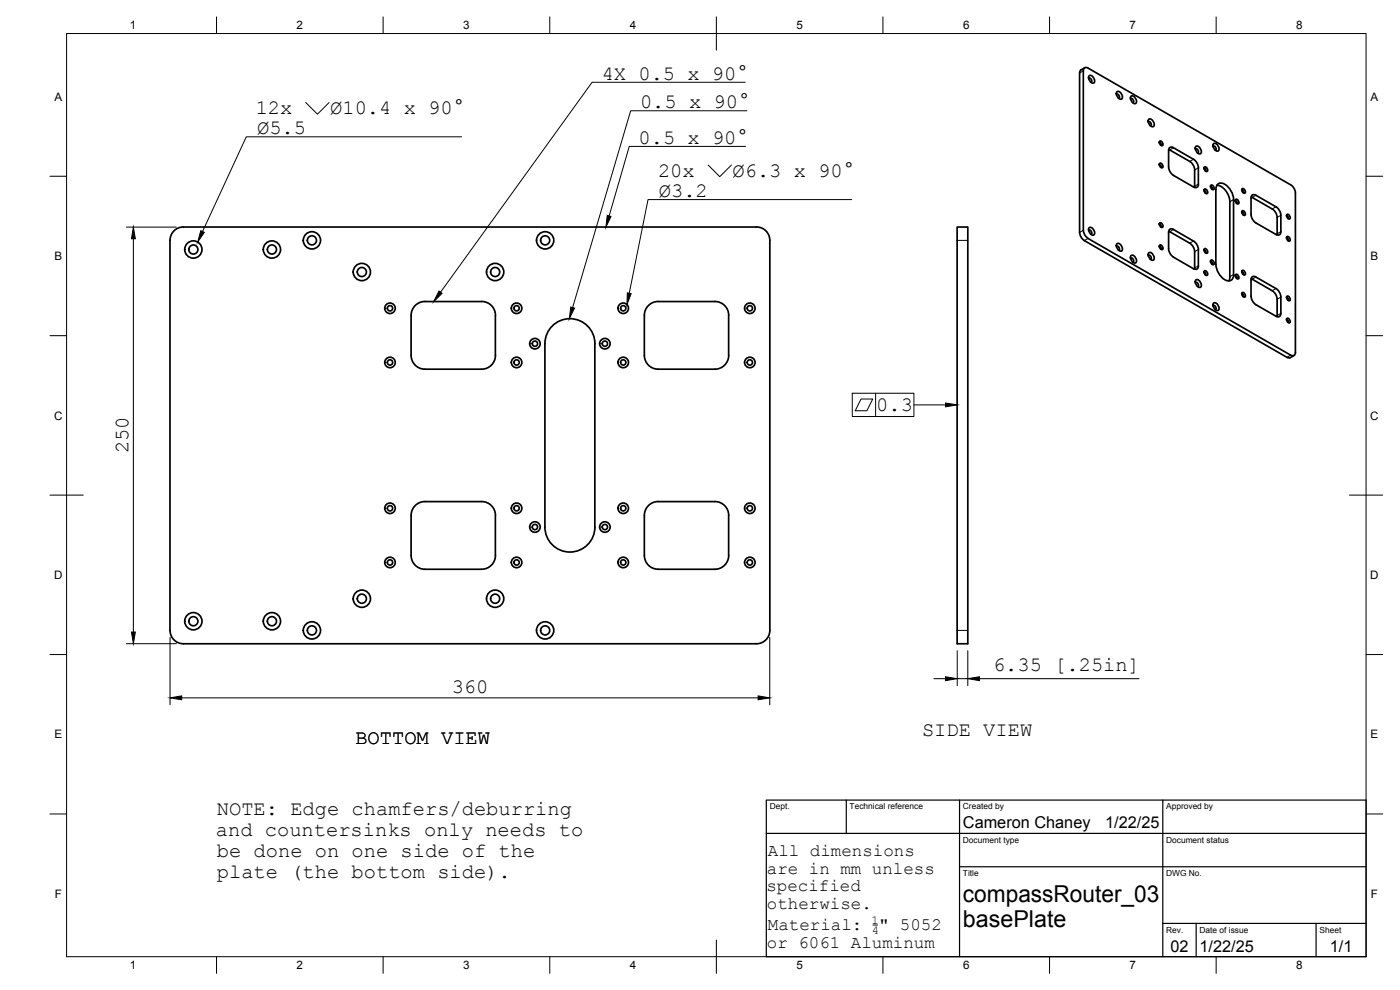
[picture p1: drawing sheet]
<svg xmlns="http://www.w3.org/2000/svg" width="420mm" height="297mm" viewBox="0 0 420 297" stroke-linecap="round" stroke-linejoin="round" font-family="sans-serif">
<!-- layer: Visible -->
<g fill="none" stroke="#000" stroke-width=".51">
<path d="M324 21.9v47.8M325.1 21.3v47.8M325.1 21.2a.85 .85 0 0 1 .4-.9 .85 .85 0 0 1 1 .1l60.9 35 .7 .7 .5 .9 .2 .9v47.9M325.5 20.3l-1.2 .8-.3 .8M326.7 23.6a.64 .64 0 0 1 .8 .2 .64 .64 0 0 1-.1 .9M327 22.7a1.5 1.5 0 0 1 1.3 2.2 1.5 1.5 0 0 1-1.3-2.2zM335.1 28.4a.64 .64 0 0 1 .7 .2 .64 .64 0 0 1-.1 .9M335.3 27.5a1.5 1.5 0 0 1 1.3 2.2 1.5 1.5 0 0 1-1.3-2.2zM339.3 29.7a.64 .64 0 0 1 .8 .3 .64 .64 0 0 1-.2 .8M339.5 28.8a1.5 1.5 0 0 1 1.3 2.3 1.5 1.5 0 0 1-1.3-2.3zM344.6 36.6a.64 .64 0 0 1 .8 .3 .64 .64 0 0 1-.2 .8M344.8 35.7a1.5 1.5 0 0 1 1.3 2.3 1.5 1.5 0 0 1-1.3-2.3z"/>
<path d="M347.9 42.9l.5 .2-.1 .4M347.9 49.5l.5 .3-.1 .4M348.1 42.3a.82 .82 0 0 1 .8 .5 .82 .82 0 0 1-.2 .9l-.7-.7zM348.1 49a.82 .82 0 0 1 .8 .5 .82 .82 0 0 1-.2 .9l-.7-.8zM350.7 50.1l.1-5.4 .2-.4 .7-.2 6.9 4 .9 1.3 .2 .9M350.7 50.1l.2 .9 .9 1.3 6.4 3.8 .9 .2 .5-.6 .1-.5M350.7 44.8l.4 .2M351 45l6.5 3.7 .8 1.3 .2 1M358.5 51v4.9M358.5 55.9v.3M358.8 44.8a.64 .64 0 0 1 .8 .3 .64 .64 0 0 1-.2 .8M359 43.9a1.5 1.5 0 0 1 1.3 2.2 1.5 1.5 0 0 1-1.3-2.2z"/>
<path d="M359.6 50.3v5M361.4 57.3l.5 .2-.2 .4M361.4 50.6l.5 .3-.2 .4M361.5 56.7a.82 .82 0 0 1 .8 .5 .82 .82 0 0 1-.2 .9l-.7-.7zM361.5 50.1a.82 .82 0 0 1 .8 .5 .82 .82 0 0 1-.2 .9l-.7-.8zM363.3 56.1l.4 .1v.5M363.4 55.5a.82 .82 0 0 1 .9 .5 .82 .82 0 0 1-.2 .9l-.8-.7zM364.1 44a.64 .64 0 0 1 .7 .2 .64 .64 0 0 1-.1 .9M364.3 43a1.5 1.5 0 0 1 1.3 2.3 1.5 1.5 0 0 1-1.3-2.3zM364.9 56.8v22.5M364.9 56.8a1.74 1.74 0 0 1 1.1-1.9 1.74 1.74 0 0 1 2.1 .8l1.3 1.6 .8 1.9v23.2a1.74 1.74 0 0 1-1.1 1.9 1.74 1.74 0 0 1-2.1-.7l-.9-1.1-.7-1.2-.5-2M365.2 55.6a5.2 5.2 0 0 1 3.9 4.9"/>
<path d="M370.9 59.8a.82 .82 0 0 1 .8 .5 .82 .82 0 0 1-.2 .9l-.7-.8zM372.7 57.1l.5 .3-.1 .4M372.8 56.6a.82 .82 0 0 1 .8 .5 .82 .82 0 0 1-.2 .9l-.7-.8zM375.5 59.1l6.3 3.6M52.2 69.3a3.8 3.8 0 0 1 2.8-1.2h172a4 4 0 0 1 4 4v117a4 4 0 0 1-4 4.1h-172a4 4 0 0 1-4-4v-117.1a4 4 0 0 1 1.2-2.8zM287.3 68.1h3.1v125.1h-3.1zM324 69.7l.4 1.4 1 1.1 60.8 35 .8 .2 1.3-.7M325.1 69.1l.5 1.4 1 1M326.5 71.6l60.9 35a.86 .86 0 0 0 1 0 .86 .86 0 0 0 .4-.9M326.7 69.2a.64 .64 0 0 1 .8 .2 .64 .64 0 0 1-.1 .9M327 68.3a1.5 1.5 0 0 1 1.3 2.2 1.5 1.5 0 0 1-1.3-2.2zM335.1 74a.64 .64 0 0 1 .7 .2 .64 .64 0 0 1-.1 .9"/>
<path d="M335.3 73.1a1.5 1.5 0 0 1 1.3 2.2 1.5 1.5 0 0 1-1.3-2.2zM339.3 77.5a.64 .64 0 0 1 .8 .3 .64 .64 0 0 1-.2 .8M339.5 76.6a1.5 1.5 0 0 1 1.3 2.3 1.5 1.5 0 0 1-1.3-2.3zM344.6 76.7a.64 .64 0 0 1 .8 .3 .64 .64 0 0 1-.2 .8M344.8 75.8a1.5 1.5 0 0 1 1.3 2.2 1.5 1.5 0 0 1-1.3-2.2zM347.9 67.4l.5 .3-.1 .4M347.9 74.1l.5 .2-.1 .4M348.1 66.9a.82 .82 0 0 1 .8 .4 .82 .82 0 0 1-.2 1l-.7-.8zM348.1 73.5a.82 .82 0 0 1 .8 .5 .82 .82 0 0 1-.2 .9l-.7-.8zM350.7 74.6l.1-5.4 .2-.3 .7-.2 6.9 3.9 .9 1.3 .2 1M350.7 74.6l.4 1.5 1.1 1.1 6.5 3.6 .7-.2 .3-.8M350.7 69.4l.4 .1"/>
<path d="M351 69.5l6.5 3.8 .8 1.2 .2 1M358.5 75.5v4.9M359.6 74.9v4.9M361.4 75.2l.5 .2-.2 .4M361.5 74.6a.82 .82 0 0 1 .8 .5 .82 .82 0 0 1-.2 .9l-.7-.8zM363.3 78.6l.4 .1v.5M363.4 78a.82 .82 0 0 1 .9 .5 .82 .82 0 0 1-.2 .9l-.8-.7zM369.1 60.5v22.5M370.7 60.4l.5 .2-.1 .4M372.7 63.8l.5 .2-.1 .4M372.8 63.2a.82 .82 0 0 1 .8 .5 .82 .82 0 0 1-.2 .9l-.7-.7zM381.8 62.7l.8 .6 .6 1.5 .1 5.7"/>
<path d="M384.4 64.6l-.2-1-.9-1.3-6.4-3.7-.4-.2-.8 .2-.2 .8v5l.2 .9 .5 .9 .7 .7 6 3.4 .9 .2 .5-.5 .1-.5M384.4 64.6v4.9M386.1 71.5l.5 .3-.1 .4M386.1 64.9l.5 .2-.1 .4M386.3 71a.82 .82 0 0 1 .8 .4 .82 .82 0 0 1-.2 1l-.8-.8zM386.3 64.3a.82 .82 0 0 1 .8 .5 .82 .82 0 0 1-.2 .9l-.8-.7zM124.4 91.9a4.1 4.1 0 0 1 3.1-1.4h17a4.1 4.1 0 0 1 4.2 4.1v12a4.2 4.2 0 0 1-4.2 4.2h-17a4.2 4.2 0 0 1-4.1-4.2v-12a4.1 4.1 0 0 1 1-2.7zM194.4 91.9a4.2 4.2 0 0 1 3.1-1.4h17a4.1 4.1 0 0 1 4.2 4.1v12a4.2 4.2 0 0 1-4.2 4.2h-17a4.2 4.2 0 0 1-4.1-4.2v-12a4.1 4.1 0 0 1 1-2.7zM358.5 80.4v.4M358.8 84.8a.64 .64 0 0 1 .8 .3 .64 .64 0 0 1-.2 .8M359 83.9a1.5 1.5 0 0 1 1.3 2.3 1.5 1.5 0 0 1-1.3-2.3zM361.4 81.8l.5 .2-.2 .4"/>
<path d="M361.5 81.2a.82 .82 0 0 1 .8 .5 .82 .82 0 0 1-.2 1l-.7-.8zM364.1 91.8a.64 .64 0 0 1 .7 .3 .64 .64 0 0 1-.1 .8M364.3 90.9a1.5 1.5 0 0 1 1.3 2.2 1.5 1.5 0 0 1-1.3-2.2zM369.1 83l-.3 1.3M370.7 82.9l.5 .2-.1 .4M370.9 82.3a.82 .82 0 0 1 .8 .5 .82 .82 0 0 1-.2 .9l-.7-.8zM372.7 88.3l.5 .3-.1 .4M372.7 81.7l.5 .2-.1 .4M372.8 87.8a.82 .82 0 0 1 .8 .5 .82 .82 0 0 1-.2 .9l-.7-.8zM372.8 81.1a.82 .82 0 0 1 .8 .5 .82 .82 0 0 1-.2 .9l-.7-.7zM375.5 88.9v-5.4l.2-.4 .8-.2 6.8 3.9 .9 1.3 .2 1M375.5 88.9l.4 1.4 1 1.1 6.5 3.7 .7-.2 .3-.9"/>
<path d="M375.5 83.6l6.3 3.6M381.8 87.2l1 1.1 .5 1.5M383.3 89.8v5.2M384.4 89.1v4.9M386.1 96.1l.5 .2-.1 .4M386.1 89.4l.5 .3-.1 .4M386.3 95.5a.82 .82 0 0 1 .8 .5 .82 .82 0 0 1-.2 .9l-.8-.8zM386.3 88.8a.82 .82 0 0 1 .8 .5 .82 .82 0 0 1-.2 1l-.8-.8zM163.5 103.1v55a7.5 7.5 0 0 0 7.5 7.5 7.5 7.5 0 0 0 7.5-7.5M163.5 103.1a7.5 7.5 0 0 1 7.5-7.5 7.5 7.5 0 0 1 7.5 7.5M178.5 103.1v55M124.4 152a4.1 4.1 0 0 1 3.1-1.5h17a4.1 4.1 0 0 1 4.2 4.2v11.9a4.2 4.2 0 0 1-4.2 4.2h-17a4.2 4.2 0 0 1-4.1-4.1v-12.1a4.1 4.1 0 0 1 1-2.6z"/>
<path d="M194.9 151.5a4.1 4.1 0 0 1 2.6-1h17a4.1 4.1 0 0 1 4.2 4.2v11.9a4.2 4.2 0 0 1-4.2 4.2h-17a4.2 4.2 0 0 1-4.1-4.1v-12.1a4.1 4.1 0 0 1 1.5-3.1z"/>
<circle cx="58" cy="74.9" r="1.37"/>
<circle cx="58" cy="74.9" r="2.59"/>
<circle cx="81.6" cy="74.9" r="1.37"/>
<circle cx="81.6" cy="74.9" r="2.59"/>
<circle cx="93.6" cy="72.1" r="1.37"/>
<circle cx="93.6" cy="72.1" r="2.59"/>
<circle cx="163.6" cy="72.1" r="1.37"/>
<circle cx="163.6" cy="72.1" r="2.59"/>
<circle cx="108.6" cy="81.6" r="1.37"/>
<circle cx="108.6" cy="81.6" r="2.59"/>
<circle cx="117" cy="92.5" r=".79"/>
<circle cx="117" cy="92.5" r="1.58"/>
<circle cx="148.6" cy="81.6" r="1.37"/>
<circle cx="148.6" cy="81.6" r="2.59"/>
<circle cx="155" cy="92.5" r=".79"/>
<circle cx="155" cy="92.5" r="1.58"/>
<circle cx="187" cy="92.5" r=".79"/>
<circle cx="187" cy="92.5" r="1.58"/>
<circle cx="225" cy="92.5" r=".79"/>
<circle cx="225" cy="92.5" r="1.58"/>
<circle cx="117" cy="108.8" r=".79"/>
<circle cx="117" cy="108.8" r="1.58"/>
<circle cx="155" cy="108.8" r=".79"/>
<circle cx="155" cy="108.8" r="1.58"/>
<circle cx="160.5" cy="103.1" r=".79"/>
<circle cx="160.5" cy="103.1" r="1.58"/>
<circle cx="181.5" cy="103.1" r=".79"/>
<circle cx="181.5" cy="103.1" r="1.58"/>
<circle cx="187" cy="108.8" r=".79"/>
<circle cx="187" cy="108.8" r="1.58"/>
<circle cx="225" cy="108.8" r=".79"/>
<circle cx="225" cy="108.8" r="1.58"/>
<circle cx="117" cy="152.5" r=".79"/>
<circle cx="117" cy="152.5" r="1.58"/>
<circle cx="155" cy="152.5" r=".79"/>
<circle cx="155" cy="152.5" r="1.58"/>
<circle cx="160.5" cy="158.1" r=".79"/>
<circle cx="160.5" cy="158.1" r="1.58"/>
<circle cx="181.5" cy="158.1" r=".79"/>
<circle cx="181.5" cy="158.1" r="1.58"/>
<circle cx="187" cy="152.5" r=".79"/>
<circle cx="187" cy="152.5" r="1.58"/>
<circle cx="225" cy="152.5" r=".79"/>
<circle cx="225" cy="152.5" r="1.58"/>
<circle cx="108.6" cy="179.6" r="1.37"/>
<circle cx="108.6" cy="179.6" r="2.59"/>
<circle cx="117" cy="168.8" r=".79"/>
<circle cx="117" cy="168.8" r="1.58"/>
<circle cx="148.6" cy="179.6" r="1.37"/>
<circle cx="148.6" cy="179.6" r="2.59"/>
<circle cx="155" cy="168.8" r=".79"/>
<circle cx="155" cy="168.8" r="1.58"/>
<circle cx="187" cy="168.8" r=".79"/>
<circle cx="187" cy="168.8" r="1.58"/>
<circle cx="225" cy="168.8" r=".79"/>
<circle cx="225" cy="168.8" r="1.58"/>
<circle cx="58" cy="186.4" r="1.37"/>
<circle cx="58" cy="186.4" r="2.59"/>
<circle cx="81.6" cy="186.4" r="1.37"/>
<circle cx="81.6" cy="186.4" r="2.59"/>
<circle cx="93.6" cy="189.1" r="1.37"/>
<circle cx="93.6" cy="189.1" r="2.59"/>
<circle cx="163.6" cy="189.1" r="1.37"/>
<circle cx="163.6" cy="189.1" r="2.59"/>
</g>
<!-- layer: Visible Narrow -->
<g fill="none" stroke="#000" stroke-width=".3">
<path d="M325.1 21.3l-1.1 .6M352.2 44.3l-1.2 .7M358.2 47.8l-1.1 .6M359.6 55.3l-1.1 .6M359.6 50.3l-1.1 .7M370.2 59.9l-1.1 .6M376.9 58.6l-1.1 .6M287.3 72.1h3.1M325.1 69.1l-1.1 .6M326.5 71.6l-1.1 .6M352.2 68.9l-1.2 .6M358.2 72.3l-1.1 .7"/>
<path d="M359.6 79.8l-1.1 .6M359.6 74.9l-1.1 .6M382.9 62l-1.1 .7M384.4 69.5l-1.1 .7M384.4 64.6l-1.1 .6M370.2 82.4l-1.1 .6M376.9 83.1l-1.1 .7M382.9 86.6l-1.1 .6M384.4 94l-1.1 .7M384.4 89.1l-1.1 .7M387.3 106.6l-1.1 .6M287.3 189.2h3.1"/>
</g>
<!-- layer: BORDER -->
<g fill="none" stroke="#000" stroke-width=".3">
<path d="M20 10.1h390v276.9h-390zM65 5.1v5M115 5.1v5M165 5.1v5M215 5.1v10M265 5.1v5M315 5.1v5M365 5.1v5M15 52.9h5M410 52.9h5M15 100.7h5M410 100.7h5"/>
<path d="M15 148.6h10M405 148.6h10M15 196.4h5M410 196.4h5M15 244.2h5M410 244.2h5M65 287v5M115 287v5M165 287v5M215 282.1v9.9M265 287v5M315 287v5"/>
<path d="M365 287v5"/>
</g>
<!-- layer: TITLEBLOCK -->
<path d="M230 240.1h180v46.9h-180zM230 250h180M254 240.1v9.9M288 240.1v46.9M349 240.1v46.9M288 260.1h122M349 277.1h61M359 277.1v9.9M395 277.1v9.9" fill="none" stroke="#000" stroke-width=".36"/>
<!-- layer: FD_Dimensions -->
<path d="M37.9 68.1h15M40 71.6v118M37.9 193.1h15M51 191.2v20.3M231 191.2v20.3M287.3 195.2v10.5M290.4 195.2v10.5M54.5 209.4h173M280.3 203.6h3.5M287.3 203.6h3.1M293.9 203.6h47.9" fill="none" stroke="#000" stroke-width=".3"/>
<path d="M40 68.1l.6 3.5h-1.1zM39.5 189.6h1.1l-.6 3.5zM51 209.4l3.5-.6v1.2zM227.5 208.8l3.5 .6-3.5 .6zM283.8 203.1l3.5 .5-3.5 .6zM290.4 203.6l3.5-.5v1.1z" fill="#000" stroke="#000" stroke-width=".3"/>
<!-- layer: Leaders -->
<path d="M182.2 64.6l1.2 .3-1.6 3.2zM131.7 87.3l1 .7-2.5 2.5zM171.3 92.1l1.1 .3-1.5 3.2z" fill="#000" stroke="#000" stroke-width=".3"/>
<path d="M223.7 24.7h-46l-45.5 63M224.2 33.2h-34.9l-17.4 59.1M223.7 43.9h-34.9l-6 20.9" fill="none" stroke="#000" stroke-width=".3"/>
<!-- layer: Hole Notes -->
<path d="M91.8 30.8l3.5 3.5 3.5-3.5M138.5 41h-64.6l-13.1 28.5M212.5 49.5l3.5 3.5 3.5-3.5M255.6 59.9h-61.1l-5.7 28.1" fill="none" stroke="#000" stroke-width=".3"/>
<path d="M60.3 69.2l1 .5-2 3zM188.3 87.9l1.1 .2-1.2 3.3z" fill="#000" stroke="#000" stroke-width=".3"/>
<!-- layer: Notes -->
<path d="M262 277.5h1.4" fill="none" stroke="#000" stroke-width=".3"/>
<path d="M255.8 118h18.5v7h-18.5zM258.4 119.7h3.5l-1.7 3.5h-3.5zM262.8 118v7M274.3 121.5h9.5" fill="none" stroke="#000" stroke-width=".3"/>
<path d="M283.8 120.9l3.5 .6-3.5 .6z" fill="#000" stroke="#000" stroke-width=".3"/>
<g font-size="7">
<text x="289" y="270.6">compassRouter_03</text>
<text x="289" y="278.1">basePlate</text>
</g>
<g font-size="6.1">
<text x="180.6" y="24">4X 0.5 x 90°</text>
<text x="76.7" y="34.3">12x</text>
<text x="99.1" y="34.3">Ø10.4 x 90°</text>
<text x="192.1" y="32.5">0.5 x 90°</text>
<text x="77.2" y="40.4">Ø5.5</text>
<text x="191.6" y="43.2">0.5 x 90°</text>
<text x="197.5" y="53">20x</text>
<text x="219.8" y="53">Ø6.3 x 90°</text>
<text x="197.7" y="59.2">Ø3.2</text>
<text x="263" y="123.4">0.3</text>
<text x="38.5" y="136.1" transform="rotate(-90 38.5 136.1)">250</text>
<text x="298" y="201.5">6.35 [.25in]</text>
<text x="135.6" y="207.9">360</text>
<text x="276.7" y="220.8">SIDE VIEW</text>
<text x="106.7" y="223.2">BOTTOM VIEW</text>
<text x="65.1" y="244.7">NOTE: Edge chamfers/deburring</text>
<text x="64.8" y="250.9">and countersinks only needs to</text>
<text x="65.1" y="257.1">be done on one side of the</text>
<text x="65.1" y="263.3">plate (the bottom side).</text>
</g>
<g font-size="5.3">
<text x="230.5" y="256.8">All dimensions</text>
<text x="230.1" y="262.1">are in mm unless</text>
<text x="230" y="267.4">specified</text>
<text x="230.1" y="272.8">otherwise.</text>
<text x="230.5" y="279">Material:</text>
<text x="263.8" y="279">&quot; 5052</text>
<text x="230.1" y="284.3">or 6061 Aluminum</text>
</g>
<g font-size="4.9">
<text x="289" y="248.5">Cameron Chaney</text>
<text x="331.7" y="248.5">1/22/25</text>
<text x="351.3" y="285.7">02</text>
<text x="360" y="285.5">1/22/25</text>
<text x="399.1" y="285.7">1/1</text>
</g>
<g font-size="3.7">
<text x="261.6" y="277.2">1</text>
<text x="261.6" y="280.1">4</text>
</g>
<g font-size="3.5">
<text x="39" y="8.8">1</text>
<text x="89" y="8.8">2</text>
<text x="139" y="8.8">3</text>
<text x="189" y="8.8">4</text>
<text x="239" y="8.8">5</text>
<text x="289" y="8.8">6</text>
<text x="339" y="8.8">7</text>
<text x="389" y="8.8">8</text>
<text x="16.3" y="30.2">A</text>
<text x="411.3" y="30.2">A</text>
<text x="16.3" y="78">B</text>
<text x="411.3" y="78">B</text>
<text x="16.2" y="125.9">C</text>
<text x="411.2" y="125.9">C</text>
<text x="16.2" y="173.7">D</text>
<text x="411.2" y="173.7">D</text>
<text x="16.3" y="221.6">E</text>
<text x="411.3" y="221.6">E</text>
<text x="16.4" y="269.4">F</text>
<text x="411.4" y="269.4">F</text>
<text x="39" y="290.8">1</text>
<text x="89" y="290.8">2</text>
<text x="139" y="290.8">3</text>
<text x="189" y="290.8">4</text>
<text x="239" y="290.8">5</text>
<text x="289" y="290.8">6</text>
<text x="339" y="290.8">7</text>
<text x="389" y="290.8">8</text>
</g>
<g font-size="2.5">
<text x="231" y="242.9">Dept.</text>
<text x="255" y="242.9">Technical reference</text>
<text x="289" y="242.9">Created by</text>
<text x="350" y="242.9">Approved by</text>
<text x="289" y="252.8">Document type</text>
<text x="350" y="252.8">Document status</text>
<text x="289" y="262.9">Title</text>
<text x="350" y="262.9">DWG No.</text>
<text x="350" y="279.9">Rev.</text>
<text x="360" y="279.9">Date of issue</text>
<text x="396" y="279.9">Sheet</text>
</g>
</svg>
